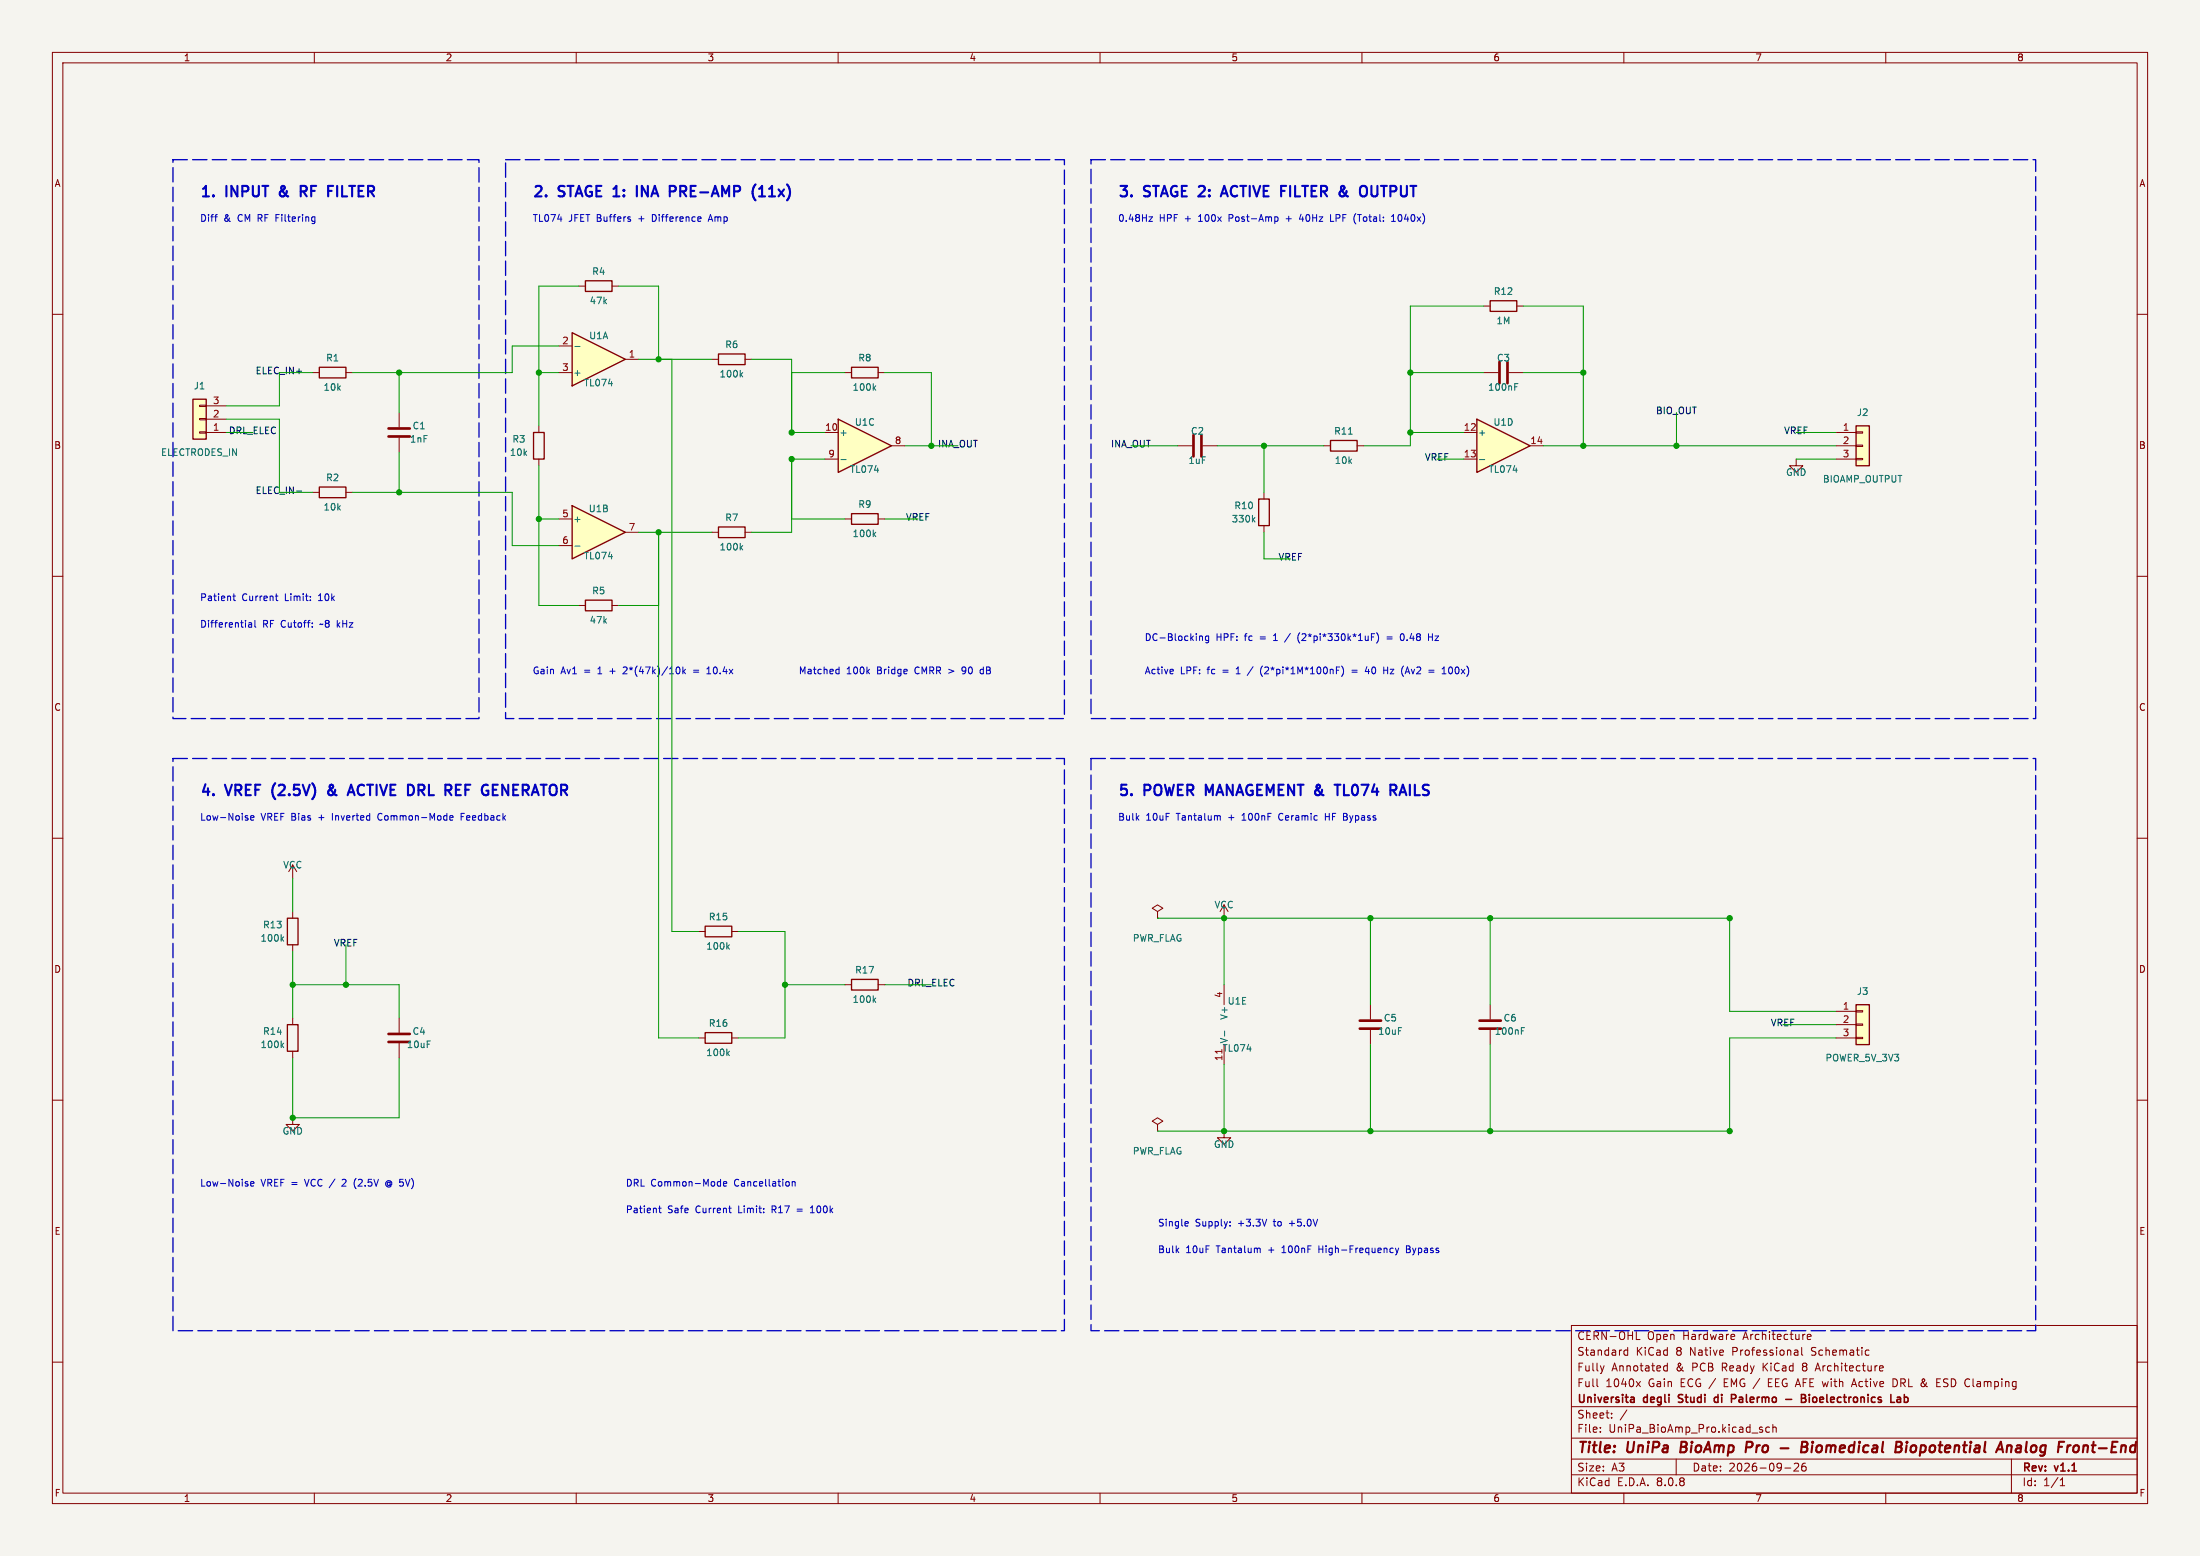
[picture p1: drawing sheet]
<svg xmlns="http://www.w3.org/2000/svg" width="420mm" height="297mm" viewBox="0 0 420 297" stroke-linecap="round" stroke-linejoin="round" font-family="sans-serif">
<path d="M0 0h420v297h-420z" fill="#f5f4ef" stroke="#f5f4ef" stroke-width=".19"/>
<g fill="none" stroke="#840000" stroke-width=".19">
<path d="M10 10h400v277h-400zM12 12h396v273h-396zM60 10v2M110 10v2M160 10v2M210 10v2M260 10v2M310 10v2M360 10v2M10 60h2M408 60h2M10 110h2"/>
<path d="M408 110h2M10 160h2M408 160h2M55.9 174v1.3M55.9 180.3v1.3M55.9 194.3v1.3M161.3 188h1.3M167.6 188h1.3M233.7 188v3.8M233.7 199.4v3.8M10 210h2M55.9 213.4v1.2h1.2l-1.2 1.3-1.3-1.3h1.3"/>
<path d="M55.9 200.7v1.2M408 210h2M300 253h108v32h-108zM310 258.4l.3 .3 .4-.1M310.7 257.2v1.5M310.7 257.8l-.4-.1-.3 .3M312.4 255.7h.7M330.9 254.7l.3 .3-.8 .2M331.1 255.6l-.2 .1M343 257.7l.2 .2v.8M343.2 258.6l-.5 .1M343.2 258l-.5 .1"/>
<path d="M343.9 257.2v1.3l.3 .2M345 255.2l.7-.2v-.2l-.5-.1-.2 .2 .1 .7h.6M356.4 257.7l.4 .1M356.8 258.6l-.4 .1M10 260h2M300 278.5h108M300 274.5h108M300 268.5h108M304.9 264.5l.2 .2M305.5 273.2v.2M305.5 272.5v.1M306.2 260.7l-.3 1"/>
<path d="M307.7 270.5v.2M307.7 269.8v.1M310.6 269.1l-1.3 1.9M312.4 263.7l.8 1M313.2 263.7l-.8 1M317.7 261.6h.6M317.7 260.8h.6M318.3 260.2v1.5M320 278.5v3M336.1 272.9l.3 .1 .1 .2-.2 .2h-.3M336.1 272.4l.3 .1M337.6 263.9h.5"/>
<path d="M337.8 272.5l-.4-.1-.3 .3 .1 .6h.6M338.3 263.2h-.7v1.5h.7M338.4 272.5l.3-.1 .3 .1 .1 .9M338.4 271.9v1.5M342.5 279.4l.6-.1 .2 .1 .1 .3-1 1.1h1M344.7 279.3a.59 .59 0 0 0-.8 .6v.6l.2 .2 .4 .1 .2-.2 .1-.5-.1-.2h-.5l-.3 .2M346.7 261.3h.7M347 260.2l-.5 1.5M353.4 264.7l.5-1.5 .5 1.5M353.6 264.3h.7M359 260.7l.4 .1 .1 .2-.7 .2M359.4 261.6l-.4 .1"/>
<path d="M362.1 263.4l-.4-.2h-.3v1.5h.3l.4-.2M369.7 264.7h.7M369.7 263.2h.7M384 278.5v6.5M408 260h2M60 285v2M110 285v2M160 285v2M210 285v2M260 285v2M300 281.5h108M310 285v2"/>
<path d="M340.7 280.2h1.2M360 285v2M393.3 283.6h.9M393.3 282.5l.4-.4v1.5"/>
</g>
<g fill="none" stroke="#840000" stroke-width=".4">
<path d="M321 275.2l-.2 2h.7M334.3 275.2h-.8l-.3 2M334.3 276.2l-.9 .1M339.9 276.4h1.5M343.9 276.2h.7M344.1 275.2l.8 .1a.51 .51 0 0 1 .1 .5 .51 .51 0 0 1-.4 .4l.3 .1a.58 .58 0 0 1-.3 .9h-.8zM346 275.9l-.2 1.3M346.1 275.2l-.1 .2M364 275.9l-.2 1.3M364.1 275.2l-.1 .2M365.2 275.9l-.4 .4-.1 .5 .2 .3 .4 .1M383.2 276.1a.49 .49 0 0 1 .8 .1l-.1 1"/>
<path d="M383.2 275.9l-.2 1.3M385.6 275.9l-.6 .1M385.6 276.4h-.5a.4 .4 0 0 0-.3 .4 .4 .4 0 0 0 .2 .4h.5M396.7 276l.2 .3-.2 .7M397.8 275.9l-.2 1.3M397.9 276l-.1 .1"/>
</g>
<g fill="none" stroke="#840000" stroke-width=".3">
<path d="M311.8 266.7l.2 .2v.8M312 267.6l-.5 .1M312 267l-.5 .1M320.4 267.6l.2 .1M320.5 266.3v.5M328 266.8l-.5-.1-.2 .3 .1 .6h.6M330.5 266.2h.6l.3 .3-.1 .4-.8 .1M340.9 267.1h1.1M344.6 266.8l.1-.3-.2-.2-.6-.1v1.5M344.7 267v.5M345.4 266.2v.1M345.4 266.7v1"/>
<path d="M346.5 266.7l-.3 .1-.2 .2 .1 .5 .4 .2M362.2 266.8h.6v.9M362.8 267l-.5 .1a.29 .29 0 0 0-.2 .3 .29 .29 0 0 0 .2 .3l.5-.1M363.5 267.6h.6M363.5 266.8h.6M363.5 266.2v1.5"/>
</g>
<path d="M54.9 175.3h2v5h-2zM54.9 195.6h2v5.1h-2zM162.6 186.9h5v2.1h-5z" fill="none" stroke="#840000" stroke-width=".25"/>
<path d="M53.8 179.2l.4 .4M54.2 178.8l-.5 .5M53.8 199.5l.4 .5M54.2 199.1l-.5 .5M166.8 190.9l.4 .4M167.2 190.5l-.5 .5M233.8 196.8v1" fill="none" stroke="#006464" stroke-width=".19"/>
<path d="M36.8 76.2h2.6v7.6h-2.6z" fill="#ffffc2"/>
<path d="M38.1 77.3h1.3v.3h-1.3zM38.1 79.9h1.3v.2h-1.3zM39.4 77.5h3.8M38.1 82.4h1.3v.3h-1.3zM39.4 82.6h3.8M39.4 80h3.8M135.9 101.6h1.3M142.2 101.6h1.3M233.7 172.7v2.6M261.6 191.8v2.8M261.6 196.6v2.8" fill="none" stroke="#840000" stroke-width=".19"/>
<path d="M36.8 76.2h2.6v7.6h-2.6zM137.2 100.6h5v2h-5z" fill="none" stroke="#840000" stroke-width=".25"/>
<path d="M259.6 196.3h4.1M259.6 194.8h4.1" fill="none" stroke="#840000" stroke-width=".51"/>
<path d="M141.4 104.5l.4 .5M141.8 104.1l-.5 .5" fill="none" stroke="#006464" stroke-width=".19"/>
<path d="M354.3 81.3h2.6v7.6h-2.6z" fill="#ffffc2"/>
<g fill="none" stroke="#840000" stroke-width=".19">
<path d="M110.5 54.6h1.3M116.8 54.6h1.3M59.7 71.1h1.3M66 71.1h1.3M76.2 78.7v2.8M59.7 94h1.3M66 94h1.3M76.2 83.6v2.8M350.5 82.6h3.8M350.5 85.1h3.8M350.5 87.6h3.8M354.3 87.5h1.3v.3h-1.3z"/>
<path d="M354.3 85h1.3v.2h-1.3zM354.3 82.4h1.3v.3h-1.3zM221 174l1-.6-1-.7-1 .7 1 .6v1.3M221 175.3h.1M221 214.6l1-.6-1-.6-1 .6 1 .6v1.3M221 215.9h.1M233.7 215.9v1.3h1.2l-1.2 1.2-1.3-1.2h1.3"/>
</g>
<path d="M111.8 53.6h5v2h-5zM61 70.1h5v2h-5zM61 93h5v2h-5zM354.3 81.3h2.6v7.6h-2.6z" fill="none" stroke="#840000" stroke-width=".25"/>
<path d="M74.2 83.3h4M74.2 81.8h4" fill="none" stroke="#840000" stroke-width=".51"/>
<path d="M354.3 191.8h2.6v7.6h-2.6z" fill="#ffffc2"/>
<path d="M161.3 99.1h1.3M167.6 99.1h1.3M55.9 165.1v2.5M350.5 193h3.8M350.5 195.6h3.8M350.5 198.1h3.8M354.3 198h1.3v.2h-1.3zM354.3 195.5h1.3v.2h-1.3zM354.3 192.9h1.3v.3h-1.3z" fill="none" stroke="#840000" stroke-width=".19"/>
<path d="M162.6 98h5v2.1h-5zM354.3 191.8h2.6v7.6h-2.6z" fill="none" stroke="#840000" stroke-width=".25"/>
<path d="M166.8 102l.4 .4M167.2 101.6l-.5 .5" fill="none" stroke="#006464" stroke-width=".19"/>
<path d="M160 80l10.2 5.1-10.2 5.1z" fill="#ffffc2"/>
<path d="M101.9 82.6h2v5h-2zM160 80l10.2 5.1-10.2 5.1zM254 84.1h5.1v2h-5.1zM111.8 114.6h5v2h-5z" fill="none" stroke="#840000" stroke-width=".25"/>
<path d="M102.9 81.3v1.3M102.9 87.6v1.3M157.5 82.6h2.5M157.5 87.6h2.5M170.2 85.1h2.5M252.7 85.1h1.3M259.1 85.1h1.2M110.5 115.6h1.3M116.8 115.6h1.3" fill="none" stroke="#840000" stroke-width=".19"/>
<path d="M160.5 87.7h1M257.4 82.9h.7" fill="none" stroke="#006464" stroke-width=".19"/>
<path d="M109.2 96.5l10.2 5.1-10.2 5.1z" fill="#ffffc2"/>
<path d="M137.2 67.6h5v2h-5zM162.6 70.1h5v2h-5zM109.2 96.5l10.2 5.1-10.2 5.1zM134.6 176.8h5.1v2h-5.1z" fill="none" stroke="#840000" stroke-width=".25"/>
<path d="M135.9 68.6h1.3M142.2 68.6h1.3M161.3 71.1h1.3M167.6 71.1h1.3M106.7 99.1h2.5M106.7 104.1h2.5M119.4 101.6h2.5M133.3 177.8h1.3M139.7 177.8h1.3" fill="none" stroke="#840000" stroke-width=".19"/>
<path d="M141.4 71.5l.4 .5M141.8 71.1l-.5 .5M166.8 74l.4 .5M167.2 73.7l-.5 .4M109.7 104.2h1M138.9 180.7l.3 .5M139.2 180.3l-.4 .5" fill="none" stroke="#006464" stroke-width=".19"/>
<path d="M109.2 63.5l10.2 5.1-10.2 5.1z" fill="#ffffc2"/>
<path d="M284.5 57.4h5.1v2h-5.1zM109.2 63.5l10.2 5.1-10.2 5.1zM240.3 95.3h2v5h-2zM134.6 197.1h5.1v2h-5.1z" fill="none" stroke="#840000" stroke-width=".25"/>
<g fill="none" stroke="#840000" stroke-width=".19">
<path d="M283.2 58.4h1.3M289.6 58.4h1.2M106.7 66h2.5M106.7 71.1h2.5M119.4 68.6h2.5M241.3 94v1.3M241.3 100.3v1.3M76.2 194.3v2.8M76.2 199.1v2.8M133.3 198.1h1.3M139.7 198.1h1.3M284.5 191.8v2.8"/>
<path d="M284.5 196.6v2.8"/>
</g>
<path d="M109.7 66.1h1M239.2 99.2l.4 .4M239.6 98.8l-.5 .5M290.4 196.8h.5M290.4 196.2h.6M138.9 201l.3 .5M139.2 200.7l-.4 .4" fill="none" stroke="#006464" stroke-width=".19"/>
<path d="M74.2 198.9h4M74.2 197.4h4M282.4 196.3h4.1M282.4 194.8h4.1" fill="none" stroke="#840000" stroke-width=".51"/>
<path d="M281.9 80l10.2 5.1-10.2 5.1z" fill="#ffffc2"/>
<path d="M281.9 80l10.2 5.1-10.2 5.1z" fill="none" stroke="#840000" stroke-width=".25"/>
<path d="M283.2 71.1h2.8M288 71.1h2.8M224.8 85.1h2.8M229.6 85.1h2.8M279.4 82.6h2.5M279.4 87.6h2.5M292.1 85.1h2.5M342.9 87.6v1.3h1.3l-1.3 1.3-1.3-1.3h1.3" fill="none" stroke="#840000" stroke-width=".19"/>
<path d="M289.2 73.8h.4M289.2 73.2h.6M282.5 87.7h.9" fill="none" stroke="#006464" stroke-width=".19"/>
<path d="M286.3 69.1v4.1M287.8 69.1v4.1M227.8 83.1v4M229.4 83.1v4" fill="none" stroke="#840000" stroke-width=".51"/>
<path d="M56.6 93.7h1" fill="none" stroke="#0f0f0f" stroke-width=".19"/>
<g fill="none" stroke="#0000c2" stroke-width=".19">
<path d="M41 41.4h.5M41.4 41h.1M60 41.4h.1M60.1 41.4v1l-.1 .2M60.1 42.2l-.1 .1M120.2 41.8l.2 .2-.2 .3M120.2 41.4h.1M133.6 41.4l.2 .3-.6 .1M133.8 42.2l-.2 .1M135.3 41.9h.6M135.6 41l-.4 1.3M219.3 41.4h.7l-.7 .9h.7"/>
<path d="M243.5 41.4h.4l.1 .2-.1 .5-.4 .2M245.5 41.8h1M248.4 40.9l-.3 .9h.8M254 41v1.3h.6M265.6 42.3h.8M265.6 41.3l.4-.3v1.3M44.5 113.8h.4M44.6 113.3v1.2l.3 .1M47.5 118.9h.5v.8M48 119.2h-.4l-.2 .2 .2 .3h.4M48.7 118.4v1.1l.1 .2M52.6 113.8h.5"/>
<path d="M52.7 114.5l.4 .1M59.2 114.5v.1M59.2 113.8v.2M59.6 119.6v.1M59.6 118.9v.1M119 127.4h.1M119.7 127.9l-.8 .7h.8M129.5 127.3a.81 .81 0 0 1 0 1.3M130.4 127.3v1.3M130.5 128.1l.4 .5M130.9 127.7l-.5 .5M132.4 127.9h1"/>
<path d="M132.4 128.3h1M134.9 128.6h.8M134.9 127.7l.4-.4v1.3M159.8 127.7l.4 .1M160.2 128.6h-.4M160.2 127.3v1.3M183.8 127.4l-.2 .2 .2 .5M187.6 127.7l-.4 .1-.1 .2 .1 .5 .4 .1M223.9 127.8l.1 .3-.6 .1M229 121.5l.2-.1 .3 .1 .1 .8M230.7 121.5l-.3-.1-.3 .2 .1 .6h.5M230.7 121.4v1l-.2 .3-.3-.1"/>
<path d="M239.2 127.3l-1.1 1.6M240.9 127.2a1.53 1.53 0 0 0 0 1.8M246.3 120.9l-1.1 1.7M248.1 120.8a1.53 1.53 0 0 0 0 1.9M255.1 127.9h.5M255.1 127.3h.6M256.1 127.1a1.49 1.49 0 0 1 0 2M258.1 127.9h1M258.1 128.3h1M260.9 127.3l-.3 .9h.8M261.3 127.7v.9M261.8 121.6h.4"/>
<path d="M261.8 121h.6M262.8 120.8a1.49 1.49 0 0 1 0 2M264.2 127.9h.7M264.8 121.6h1M264.8 122h1M264.9 127.3v1.3M267.3 121.8l.3 .5 .4-.3M268 121.2l-.4-.2-.3 .5M268.4 128.2h.6M268.7 127.3l-.4 1.3M272.7 121.6h.7M272.7 121v1.3"/>
<path d="M272.8 127.9h1M272.8 128.3h1M273.4 121v1.3M275.4 127.6l.3-.3v1.3M277 127.3a.69 .69 0 0 0-.5 .7 .69 .69 0 0 0 .5 .6M47.2 156.1l.2 .2-.2 .3M47.2 155.7h.1M47.9 156.1l.6-.1-.1-.3h-.4l-.1 .2v.6h.5M72.2 155.4l-.1 .4 .1 .6M85.9 156.1l.6-.1-.1-.3h-.3l-.2 .2v.6h.5M88 155.9h.5M88.7 155.3h-.7v1.3"/>
<path d="M232.8 155.7l.2 .2v.7M244.2 155.4l-.1 .4 .1 .6M253 155.9h.8M253 155.3v1.3M47.2 226l.2 .2-.2 .2M47.2 225.5l.1 .1M47.9 226l.6-.2-.1-.2-.4-.1-.1 .2v.6h.5M65.4 225.2h-.1M66 225.7l-.7 .7h.8M67.9 225a1.53 1.53 0 0 0 0 1.8M74.3 225.7a.32 .32 0 0 0-.4 .3 .32 .32 0 0 0 .4 .3M74.5 225.4a.61 .61 0 0 0-.9 .6 .61 .61 0 0 0 .9 .5"/>
<path d="M125.7 230.6h.5M125.9 230.2v1.1l.3 .2M137.2 225.5l.4 .1M137.6 225.1v1.3M137.6 226.3l-.4 .1M138.1 226l.6-.2v-.2l-.4-.1-.2 .2 .1 .6h.5M139.1 230.6h.5M139.5 231.5h.1M151.2 225.7l.2-.2 .3 .1 .1 .8M151.2 225.5v.9M152.2 230.8h1M152.2 231.2h1"/>
<path d="M154.7 231.5h.7M154.7 230.6l.4-.4v1.3M226.4 233.2h.4v.3l-.6 .1M226.8 234h-.4M234.8 233.9v.1M234.8 233.2v.1M240.4 238.2l.2 .2v.7M241.8 232.7l-.4 1.3M251.8 237.8v1.3M251.8 238.4h.7M265.8 238.2l.2 .1M266 239l-.2 .1"/>
<path d="M266.4 238.2l.3 .9M266.7 239.1l-.3 .4M267 238.2l-.3 .9M268.5 238.4h.4M268.9 237.8h-.4v1.3h.5"/>
</g>
<g fill="none" stroke="#0000c2" stroke-width=".4">
<path d="M53.5 36.6v.7M57.9 36.5l.7 1M58.4 35.6l-1-.1v2M58.4 36.4l-1 .1M121.6 35.5v2M128.9 35.7v.6M144 37.9l.2 .3M144.2 35.2l-.2 .4M144.9 37.5h1.2M144.9 36.1l.6-.6v2M233.1 37.5l.6-2 .7 2M233.2 36.9h1"/>
<path d="M261.8 37.1l.4 .4 .6-.1 .2-.3M63.5 149.9h-.5a.75 .75 0 0 0 .2 .9l.5 .6M63.5 150.4l-.7 .4a.54 .54 0 0 0-.1 .8 .54 .54 0 0 0 .8 .1M66.6 151.2h.9M67 149.8l.7 2M87 149.8h1M87 151.8h1M95.9 151.8v-2l1.1 2M230.9 151.2l-.7-1.4v2M254.8 149.8h1.1M256.6 149.8v2h.9M265.9 150.8l.7 1"/>
<path d="M266.4 149.9a.54 .54 0 0 1 0 .8M267.1 151.8l.7-2 .7 2M267.3 151.2h1"/>
</g>
<path d="M33 30.5h58.4v106.7h-58.4v-106.7M96.5 30.5h106.7v106.7h-106.7v-106.7M208.3 30.5h180.3v106.7h-180.3v-106.7M33 144.8h170.2v109.2h-170.2v-109.2M208.3 144.8h180.3v109.2h-180.3v-109.2" fill="none" stroke="#0000c2" stroke-width=".25" stroke-dasharray="2.7 1"/>
<g fill="none" stroke="#009600" stroke-width=".19">
<path d="M110.5 54.6h-7.6v26.7M118.1 54.6h7.6v14M283.2 58.4h-14v26.7h-8.9M290.8 58.4h11.5v26.7M59.7 71.1h-6.4v6.4h-10.1M76.2 71.1v7.6M102.9 71.1h3.8M106.7 66h-8.9v5.1h-30.5M121.9 68.6h14M128.3 68.6v109.2h5M143.5 68.6h7.6v14h6.4M151.1 71.1h10.2"/>
<path d="M168.9 71.1h8.9v14M269.2 71.1h14M290.8 71.1h11.5M320 78.7v6.4M43.2 80h10.1v14h6.4M43.2 82.6h5.1M67.3 94h30.5v10.1h8.9M76.2 86.4v7.6M102.9 88.9v26.7h7.6M102.9 99.1h3.8M151.1 99.1h10.2M157.5 87.6h-6.4v14h-7.6"/>
<path d="M168.9 99.1h6.4M172.7 85.1h10.2M215.9 85.1h8.9M232.4 85.1h20.3M241.3 85.1v8.9M269.2 82.6h10.2M274.3 87.6h5.1M294.6 85.1h55.9M342.9 82.6h7.6M342.9 87.6h7.6M118.1 115.6h7.6M121.9 101.6h14"/>
<path d="M125.7 101.6v96.5h7.6M241.3 101.6v5.1h5.1M55.9 167.6v6.4M141 177.8h8.9v20.3h-8.9M221 175.3h109.2v17.7h20.3M233.7 175.3v12.7M261.6 175.3v16.5M284.5 175.3v16.5M55.9 188h20.3v6.3M55.9 181.6v12.7M66 180.3v7.7M149.9 188h11.4"/>
<path d="M168.9 188h8.9M261.6 199.4v16.5M284.5 199.4v16.5M340.4 195.6h10.1M350.5 198.1h-20.3v17.8h-109.2M55.9 201.9v11.5h20.3v-11.5M233.7 203.2v12.7"/>
</g>
<g fill="#009600" stroke="#009600" stroke-width=".19">
<circle cx="102.9" cy="71.1" r=".5"/>
<circle cx="102.9" cy="99.1" r=".5"/>
<circle cx="76.2" cy="94" r=".5"/>
<circle cx="76.2" cy="71.1" r=".5"/>
<circle cx="302.3" cy="71.1" r=".5"/>
<circle cx="302.3" cy="85.1" r=".5"/>
<circle cx="320" cy="85.1" r=".5"/>
<circle cx="55.9" cy="188" r=".5"/>
<circle cx="55.9" cy="213.4" r=".5"/>
<circle cx="66" cy="188" r=".5"/>
<circle cx="149.9" cy="188" r=".5"/>
<circle cx="125.7" cy="68.6" r=".5"/>
<circle cx="151.1" cy="82.6" r=".5"/>
<circle cx="151.1" cy="87.6" r=".5"/>
<circle cx="177.8" cy="85.1" r=".5"/>
<circle cx="125.7" cy="101.6" r=".5"/>
<circle cx="261.6" cy="175.3" r=".5"/>
<circle cx="233.7" cy="175.3" r=".5"/>
<circle cx="261.6" cy="215.9" r=".5"/>
<circle cx="233.7" cy="215.9" r=".5"/>
<circle cx="284.5" cy="175.3" r=".5"/>
<circle cx="330.2" cy="175.3" r=".5"/>
<circle cx="330.2" cy="215.9" r=".5"/>
<circle cx="284.5" cy="215.9" r=".5"/>
<circle cx="269.2" cy="71.1" r=".5"/>
<circle cx="241.3" cy="85.1" r=".5"/>
<circle cx="269.2" cy="82.6" r=".5"/>
</g>
<g font-size="2.8" fill="#0000c2">
<text x="38.1" y="38.2">1.</text>
<text x="43.3" y="38.2">INPUT</text>
<text x="54.3" y="38.2">&amp;</text>
<text x="59.1" y="38.2">RF</text>
<text x="65.1" y="38.2">FILTER</text>
<text x="101.6" y="38.2">2.</text>
<text x="106.8" y="38.2">STAGE 1:</text>
<text x="123.2" y="38.2">INA</text>
<text x="130.3" y="38.2">PRE-AMP</text>
<text x="146.9" y="38.2">(11x)</text>
<text x="213.4" y="38.2">3.</text>
<text x="218.5" y="38.2">STAGE 2:</text>
<text x="235" y="38.2">ACTIVE FILTER</text>
<text x="259" y="38.2">&amp;</text>
<text x="263.8" y="38.2">OUTPUT</text>
<text x="38.1" y="152.5">4.</text>
<text x="43.3" y="152.5">VREF</text>
<text x="52.8" y="152.5">(2.5V)</text>
<text x="64.3" y="152.5">&amp;</text>
<text x="69.1" y="152.5">ACTIVE DRL</text>
<text x="89.1" y="152.5">REF</text>
<text x="96.9" y="152.5">GENERATOR</text>
<text x="213.4" y="152.5">5.</text>
<text x="218.5" y="152.5">POWER</text>
<text x="231.1" y="152.5">MANAGEMENT &amp;</text>
<text x="257.5" y="152.5">TL074</text>
<text x="268.7" y="152.5">RAILS</text>
</g>
<g font-size="2.8" fill="#840000">
<text x="301" y="277.9">Title:</text>
<text x="310.6" y="277.9">UniPa</text>
<text x="321.6" y="277.9">BioAmp</text>
<text x="334.9" y="277.9">Pro</text>
<text x="347.1" y="277.9">Biomedical</text>
<text x="365.9" y="277.9">Biopotential</text>
<text x="386.2" y="277.9">Analog</text>
<text x="398.5" y="277.9">Front-End</text>
</g>
<g font-size="2.1" fill="#840000">
<text x="301" y="256">CERN-OHL</text>
<text x="314.4" y="256">Open</text>
<text x="321.3" y="256">Hardware</text>
<text x="333" y="256">Architecture</text>
<text x="301" y="262">Fully</text>
<text x="301" y="259">Standard</text>
<text x="307.6" y="262">Annotated</text>
<text x="312.3" y="259">KiCad</text>
<text x="320" y="262">&amp;</text>
<text x="320" y="259">8</text>
<text x="322.7" y="259">Native</text>
<text x="323.2" y="262">PCB</text>
<text x="329" y="262">Ready</text>
<text x="331" y="259">Professional</text>
<text x="336.9" y="262">KiCad</text>
<text x="344.6" y="262">8</text>
<text x="346.2" y="259">Schematic</text>
<text x="347.4" y="262">Architecture</text>
<text x="301" y="268.2">Universita</text>
<text x="301" y="265">Full</text>
<text x="306.5" y="265">1040x</text>
<text x="313.9" y="268.2">degli</text>
<text x="314.7" y="265">Gain</text>
<text x="321" y="265">ECG /</text>
<text x="321.1" y="268.2">Studi</text>
<text x="328.6" y="268.2">di</text>
<text x="329.5" y="265">EMG /</text>
<text x="332.4" y="268.2">Palermo</text>
<text x="338.2" y="265">EEG AFE with</text>
<text x="343.3" y="268.2">-</text>
<text x="346.9" y="268.2">Bioelectronics</text>
<text x="354.8" y="265">Active</text>
<text x="362.6" y="265">DRL &amp;</text>
<text x="364.6" y="268.2">Lab</text>
<text x="371.3" y="265">ESD Clamping</text>
<text x="301" y="273.7">File:</text>
<text x="301" y="271">Sheet:</text>
<text x="307.1" y="273.7">UniPa_BioAmp_Pro.kicad_sch</text>
<text x="301" y="281.1">Size:</text>
<text x="307.6" y="281.1">A3</text>
<text x="323" y="281.1">Date:</text>
<text x="330" y="281.1">2026-09-26</text>
<text x="386" y="281.3">Rev:</text>
<text x="392.4" y="281.3">v1.1</text>
<text x="301" y="283.9">KiCad</text>
<text x="308.7" y="283.9">E.D.A.</text>
<text x="316.3" y="283.9">8.0.8</text>
<text x="386" y="283.9">Id:</text>
<text x="390.1" y="283.9">1/1</text>
</g>
<g font-size="1.8" fill="#840000">
<text x="35" y="11.9">1</text>
<text x="85" y="11.9">2</text>
<text x="135" y="11.9">3</text>
<text x="185" y="11.9">4</text>
<text x="235" y="11.9">5</text>
<text x="285" y="11.9">6</text>
<text x="335" y="11.9">7</text>
<text x="385" y="11.9">8</text>
<text x="10.3" y="35.9">A</text>
<text x="408.3" y="35.9">A</text>
<text x="10.3" y="85.9">B</text>
<text x="408.2" y="85.9">B</text>
<text x="10.3" y="135.9">C</text>
<text x="408.2" y="135.9">C</text>
<text x="10.3" y="185.9">D</text>
<text x="408.2" y="185.9">D</text>
<text x="10.3" y="235.9">E</text>
<text x="408.3" y="235.9">E</text>
<text x="10.3" y="285.9">F</text>
<text x="35" y="286.9">1</text>
<text x="85" y="286.9">2</text>
<text x="135" y="286.9">3</text>
<text x="185" y="286.9">4</text>
<text x="235" y="286.9">5</text>
<text x="285" y="286.9">6</text>
<text x="335" y="286.9">7</text>
<text x="385" y="286.9">8</text>
<text x="408.3" y="285.9">F</text>
</g>
<g font-size="1.8" fill="#0000c2">
<text x="38.1" y="42.5">Diff</text>
<text x="42.7" y="42.5">&amp;</text>
<text x="45.5" y="42.5">CM RF Filtering</text>
<text x="101.6" y="42.5">TL074</text>
<text x="108.5" y="42.5">JFET Buffers</text>
<text x="122.1" y="42.5">+</text>
<text x="124.9" y="42.5">Difference</text>
<text x="136" y="42.5">Amp</text>
<text x="213.4" y="42.5">0.48Hz</text>
<text x="221.3" y="42.5">HPF</text>
<text x="226.3" y="42.5">+</text>
<text x="229.1" y="42.5">100x</text>
<text x="235" y="42.5">Post-Amp</text>
<text x="246.1" y="42.5">+</text>
<text x="248.9" y="42.5">40Hz</text>
<text x="255" y="42.5">LPF</text>
<text x="259.6" y="42.5">(Total:</text>
<text x="267.1" y="42.5">1040x)</text>
<text x="38.1" y="114.9">Patient</text>
<text x="46.2" y="114.9">Current</text>
<text x="54.5" y="114.9">Limit:</text>
<text x="61" y="114.9">10k</text>
<text x="38.1" y="120">Differential</text>
<text x="50.1" y="120">RF Cutoff:</text>
<text x="61.4" y="120">~8</text>
<text x="64.8" y="120">kHz</text>
<text x="218.4" y="122.5">DC-Blocking</text>
<text x="232.1" y="122.5">HPF:</text>
<text x="237.7" y="122.5">fc</text>
<text x="240.8" y="122.5">=</text>
<text x="243.6" y="122.5">1</text>
<text x="248.5" y="122.5">(2*pi*330k*1uF)</text>
<text x="265.8" y="122.5">=</text>
<text x="268.6" y="122.5">0.48</text>
<text x="274.1" y="122.5">Hz</text>
<text x="101.6" y="128.9">Gain</text>
<text x="107.1" y="128.9">Av1</text>
<text x="111.6" y="128.9">=</text>
<text x="114.4" y="128.9">1</text>
<text x="116.8" y="128.9">+</text>
<text x="119.6" y="128.9">2*(47k)/10k</text>
<text x="136" y="128.9">10.4x</text>
<text x="152.4" y="128.9">Matched</text>
<text x="161.6" y="128.9">100k</text>
<text x="167.5" y="128.9">Bridge</text>
<text x="174.9" y="128.9">CMRR &gt;</text>
<text x="184.3" y="128.9">90</text>
<text x="187.9" y="128.9">dB</text>
<text x="218.4" y="128.9">Active</text>
<text x="225.3" y="128.9">LPF:</text>
<text x="230.6" y="128.9">fc</text>
<text x="233.6" y="128.9">=</text>
<text x="236.4" y="128.9">1</text>
<text x="241.4" y="128.9">(2*pi*1M*100nF)</text>
<text x="261.9" y="128.9">40</text>
<text x="265.5" y="128.9">Hz</text>
<text x="269.1" y="128.9">(Av2</text>
<text x="274.5" y="128.9">=</text>
<text x="277.3" y="128.9">100x)</text>
<text x="38.1" y="156.8">Low-Noise</text>
<text x="49.8" y="156.8">VREF Bias</text>
<text x="61" y="156.8">+</text>
<text x="63.8" y="156.8">Inverted</text>
<text x="72.8" y="156.8">Common-Mode</text>
<text x="88.8" y="156.8">Feedback</text>
<text x="213.4" y="156.8">Bulk</text>
<text x="218.8" y="156.8">10uF</text>
<text x="224.7" y="156.8">Tantalum</text>
<text x="234.8" y="156.8">+</text>
<text x="237.5" y="156.8">100nF</text>
<text x="244.7" y="156.8">Ceramic</text>
<text x="253.8" y="156.8">HF Bypass</text>
<text x="38.1" y="226.7">Low-Noise</text>
<text x="49.8" y="226.7">VREF =</text>
<text x="58.5" y="226.7">VCC /</text>
<text x="66" y="226.7">2</text>
<text x="68.4" y="226.7">(2.5V</text>
<text x="74.6" y="226.7">@ 5V)</text>
<text x="119.4" y="226.7">DRL Common-Mode</text>
<text x="140.3" y="226.7">Cancellation</text>
<text x="119.4" y="231.8">Patient</text>
<text x="127.4" y="231.8">Safe</text>
<text x="132.9" y="231.8">Current</text>
<text x="141.2" y="231.8">Limit:</text>
<text x="147.8" y="231.8">R17</text>
<text x="155.5" y="231.8">100k</text>
<text x="221" y="234.3">Single</text>
<text x="221" y="239.4">Bulk</text>
<text x="226.4" y="239.4">10uF</text>
<text x="228.2" y="234.3">Supply:</text>
<text x="232.3" y="239.4">Tantalum</text>
<text x="236.4" y="234.3">+3.3V</text>
<text x="242.4" y="239.4">+</text>
<text x="243.4" y="234.3">to</text>
<text x="245.2" y="239.4">100nF</text>
<text x="246.5" y="234.3">+5.0V</text>
<text x="252.4" y="239.4">High-Frequency</text>
<text x="269.3" y="239.4">Bypass</text>
</g>
<g font-size="1.8" fill="#006464">
<text x="113" y="52.7">R4</text>
<text x="112.5" y="58.3">47k</text>
<text x="285.1" y="56.5">R12</text>
<text x="112.4" y="64.9">U1A</text>
<text x="285.6" y="62.1">1M</text>
<text x="62.2" y="69.2">R1</text>
<text x="109.3" y="72">+</text>
<text x="138.4" y="66.6">R6</text>
<text x="163.8" y="69.2">R8</text>
<text x="285.7" y="69.2">C3</text>
<text x="36.9" y="74.5">J1</text>
<text x="61.7" y="74.8">10k</text>
<text x="111.4" y="73.9">TL074</text>
<text x="137.3" y="72.2">100k</text>
<text x="162.7" y="74.8">100k</text>
<text x="284" y="74.8">100nF</text>
<text x="78.7" y="82.1">C1</text>
<text x="160.1" y="83.4">+</text>
<text x="163.1" y="81.5">U1C</text>
<text x="227.3" y="83.2">C2</text>
<text x="254.6" y="83.2">R11</text>
<text x="282.1" y="83.4">+</text>
<text x="285" y="81.5">U1D</text>
<text x="354.4" y="79.6">J2</text>
<text x="30.7" y="87.2">ELECTRODES_IN</text>
<text x="78.2" y="84.7">1nF</text>
<text x="97.2" y="87.2">10k</text>
<text x="97.7" y="84.7">R3</text>
<text x="226.8" y="88.8">1uF</text>
<text x="254.7" y="88.8">10k</text>
<text x="62.2" y="92">R2</text>
<text x="162.2" y="90.5">TL074</text>
<text x="284.1" y="90.5">TL074</text>
<text x="340.9" y="91">GND</text>
<text x="347.9" y="92.3">BIOAMP_OUTPUT</text>
<text x="61.7" y="97.6">10k</text>
<text x="109.3" y="99.9">+</text>
<text x="112.3" y="98">U1B</text>
<text x="138.4" y="99.7">R7</text>
<text x="163.8" y="97.1">R9</text>
<text x="235.1" y="99.9">330k</text>
<text x="235.5" y="97.4">R10</text>
<text x="111.4" y="107">TL074</text>
<text x="137.3" y="105.3">100k</text>
<text x="162.7" y="102.7">100k</text>
<text x="113" y="113.6">R5</text>
<text x="112.5" y="119.2">47k</text>
<text x="54" y="166">VCC</text>
<text x="231.8" y="173.6">VCC</text>
<text x="49.6" y="179.9">100k</text>
<text x="50.1" y="177.4">R13</text>
<text x="135.2" y="175.9">R15</text>
<text x="216.2" y="179.9">PWR_FLAG</text>
<text x="134.7" y="181.5">100k</text>
<text x="162.7" y="191.6">100k</text>
<text x="163.2" y="186">R17</text>
<text x="234.3" y="191.9">U1E</text>
<text x="354.4" y="190.1">J3</text>
<text x="50.1" y="197.7">R14</text>
<text x="78.7" y="197.7">C4</text>
<text x="135.2" y="196.2">R16</text>
<text x="234.5" y="194.8" transform="rotate(-90 234.5 194.8)">V+</text>
<text x="263" y="197.7">10uF</text>
<text x="264.1" y="195.2">C5</text>
<text x="285.3" y="197.7">100nF</text>
<text x="286.9" y="195.2">C6</text>
<text x="49.6" y="200.3">100k</text>
<text x="77.6" y="200.3">10uF</text>
<text x="134.7" y="201.8">100k</text>
<text x="233.3" y="200.9">TL074</text>
<text x="234.5" y="199.3" transform="rotate(-90 234.5 199.3)">V-</text>
<text x="348.4" y="202.8">POWER_5V_3V3</text>
<text x="53.8" y="216.8">GND</text>
<text x="216.2" y="220.6">PWR_FLAG</text>
<text x="231.6" y="219.3">GND</text>
</g>
<g font-size="1.8" fill="#a90000">
<text x="107.2" y="65.8">2</text>
<text x="107.2" y="70.9">3</text>
<text x="119.9" y="68.3">1</text>
<text x="40.6" y="77.2">3</text>
<text x="40.6" y="82.3">1</text>
<text x="40.6" y="79.8">2</text>
<text x="157.4" y="82.3">10</text>
<text x="279.4" y="82.3">12</text>
<text x="351.7" y="82.3">1</text>
<text x="158" y="87.4">9</text>
<text x="170.7" y="84.8">8</text>
<text x="279.4" y="87.4">13</text>
<text x="292.1" y="84.8">14</text>
<text x="351.7" y="84.8">2</text>
<text x="351.7" y="87.4">3</text>
<text x="107.2" y="98.8">5</text>
<text x="119.9" y="101.3">7</text>
<text x="107.2" y="103.9">6</text>
<text x="233.4" y="190.6" transform="rotate(-90 233.4 190.6)">4</text>
<text x="351.7" y="192.8">1</text>
<text x="351.7" y="195.3">2</text>
<text x="351.7" y="197.9">3</text>
<text x="233.4" y="202.6" transform="rotate(-90 233.4 202.6)">11</text>
</g>
<g font-size="1.8" fill="#0f0f0f">
<text x="48.7" y="71.6">ELEC_IN+</text>
<text x="43.6" y="83.1">DRL_ELEC</text>
<text x="316" y="79.3">BIO_OUT</text>
<text x="340.5" y="83.1">VREF</text>
<text x="179" y="85.6">INA_OUT</text>
<text x="212" y="85.6">INA_OUT</text>
<text x="271.9" y="88.1">VREF</text>
<text x="48.7" y="94.5">ELEC_IN-</text>
<text x="172.9" y="99.6">VREF</text>
<text x="244" y="107.2">VREF</text>
<text x="63.6" y="180.9">VREF</text>
<text x="173.1" y="188.5">DRL_ELEC</text>
<text x="338" y="196.1">VREF</text>
</g>
</svg>
